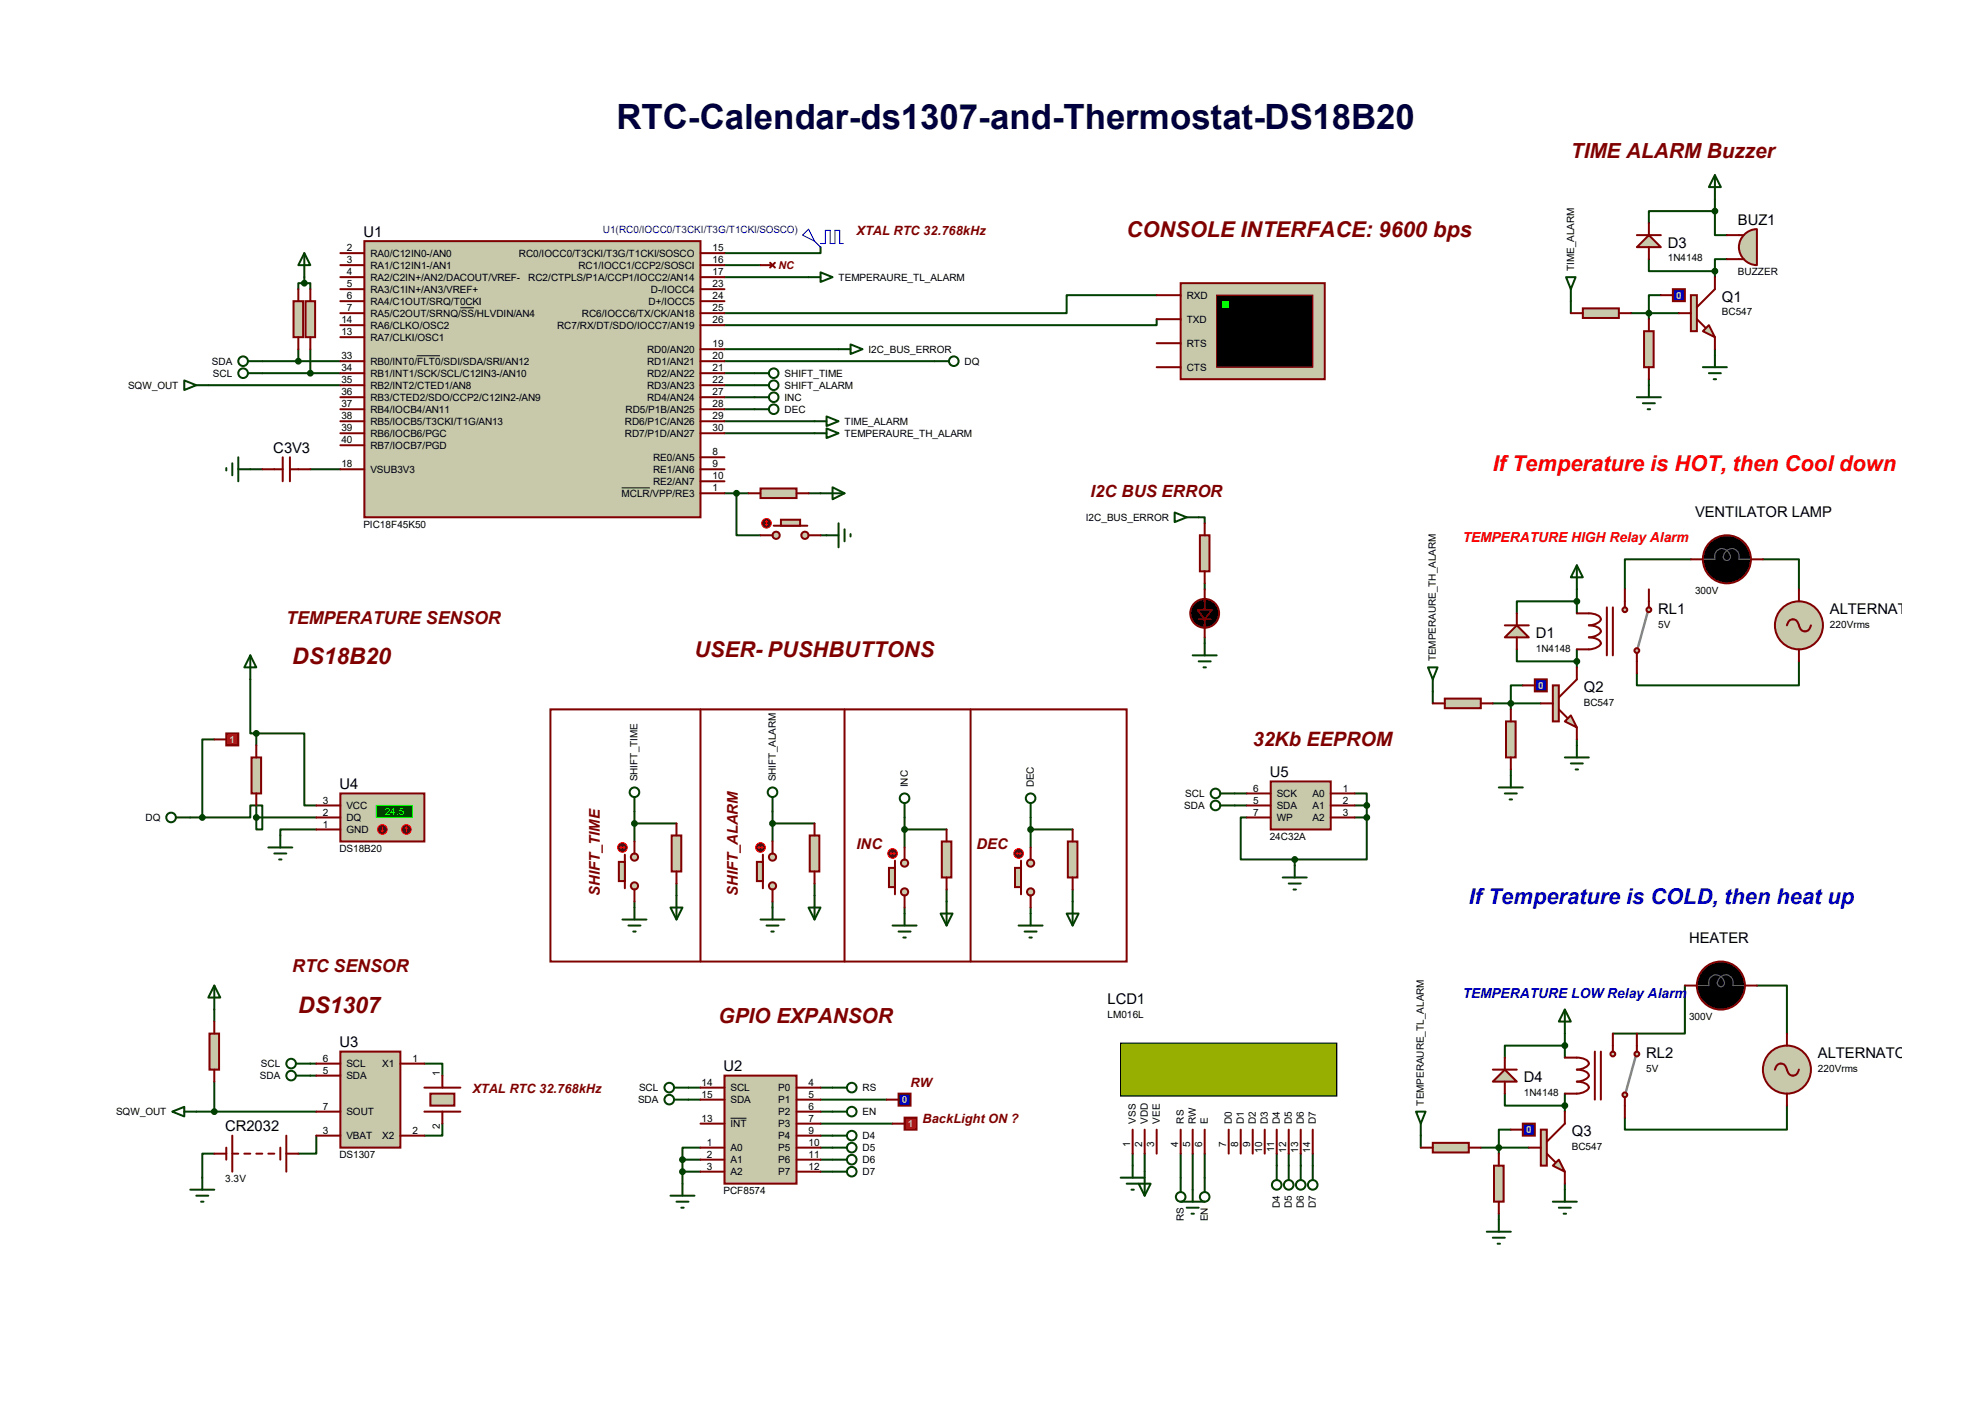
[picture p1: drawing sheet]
<svg xmlns="http://www.w3.org/2000/svg" width="420mm" height="297mm" viewBox="0 0 420 297" stroke-linecap="round" stroke-linejoin="round" font-family="sans-serif">
<g fill="none" stroke="#004000" stroke-width=".42">
<path d="M64.4 59.9h-1.3v1.3M64.4 59.9h1.3v1.3M64.4 58.6v1.3M153.3 56.1h7.6M153.3 58.6h17.8M173.6 52.3v1.3h-20.3M348.9 54.8v2.6h13.9M362.8 44.7v5h2.6M362.8 44.7h-13.9v2.5M362.8 42.1v2.6M362.8 57.4v1.2M365.4 54.8h-2.6v2.6"/>
<path d="M55.5 76.4h16.5M55.5 79h16.5M63.1 73.9v2.5M65.7 73.9v5.1M153.3 76.4h44.4M153.3 79h6.3M153.3 73.9h24.1M244.7 62.4h-19v3.9h-72.4M244.7 67.5v1.3h-91.4M332.4 63.7v2.6M345.1 66.3h10.1M351.4 62.4h-2.5v5.1"/>
<path d="M362.8 73.9v1.2M44.1 81.5h27.9M53 99.3h2.5M65.7 99.3h6.3M153.3 81.5h6.3M153.3 89.1h19M153.3 84h6.3M153.3 86.6h6.3M153.3 91.7h19M348.9 80.2v1.3M153.3 104.4h5.1M155.8 104.4v8.8h5.1"/>
<path d="M171.1 104.4h2.5M173.6 113.2h1.3M253.6 109.4h1.3v1.3M357.8 118.3h-14v6.4M373 118.3h7.6v6.4M254.9 123.4v1.3M254.9 134.8v1.3M320.9 137.4v2.5h12.7M333.6 127.2h-12.7v2.6M333.6 124.7v5.1M333.6 137.4v3.8M380.6 139.9v5.1h-34.3v-2.5"/>
<path d="M45.3 156.4h-2.5v16.5M53 143.7v11.5h1.2M54.2 155.2h10.2v15.2h2.5M54.2 155.2v2.5M303.1 146.3v2.5M315.8 148.8h10.2M322.2 145h-2.5v5.1M333.6 156.4v1.3M40.3 172.9h2.5M42.8 172.9h10.2v-2.5h2.5v5.1h-1.3v-2.6M54.2 170.4v2.5M54.2 172.9h12.7"/>
<path d="M66.9 175.5h-7.6v1.2M134.2 174.2h8.9M134.2 171.7v6.3M163.4 174.2h8.9M163.4 171.7v6.3M191.4 175.5h8.9M191.4 172.9v6.4M218.1 175.5h8.8M218.1 172.9v6.4M261.2 167.9h2.6M261.2 170.4h2.6M263.8 172.9h-1.3v8.9h11.4"/>
<path d="M286.6 167.9h2.6v2.5M286.6 172.9h2.6M286.6 170.4h2.6M289.2 172.9v8.9h-15.3M289.2 170.4v2.5M319.7 162.8v1.2M134.2 190.7v1.3M143.1 186.9v2.5M163.4 190.7v1.3M172.3 186.9v2.5M191.4 192v1.3M200.3 188.2v2.5"/>
<path d="M218.1 192v1.3M226.9 188.2v2.5M273.9 181.8v1.3M45.3 213.6v2.5M331.1 218.7v5M356.5 208.5v10.2h-15.3M371.7 208.5h6.4v10.2M41.5 235.2h25.4M45.3 228.8v6.4M65.7 225h1.2M65.7 227.5h1.2M89.8 225h3.8v2.5"/>
<path d="M93.6 237.7v2.5h-3.8M145.7 230.1h2.5M145.7 232.6h2.5M173.6 230.1h2.5M173.6 232.6h14M173.6 235.2h2.5M173.6 237.7h15.2M318.4 231.4v2.5h12.7M319.7 239h-2.6v5.1M331.1 221.2h-12.7v2.5M331.1 231.4v3.8M378.1 233.9v5.1h-34.3v-2.6"/>
<path d="M45.3 244.1h-2.5v5M66.9 240.2v3.9h-3.8M144.4 245.3h3.8M144.4 247.9h3.8M144.4 245.3v5.1M148.2 242.8h-3.8v2.5M173.6 240.2h2.5M173.6 242.8h2.5M173.6 245.3h2.5M173.6 247.9h2.5M239.6 244.1v2.5M242.2 244.1v3.8"/>
<path d="M249.8 244.1v5M252.3 244.1v7.6M254.9 244.1v5M270.1 244.1v2.5M272.7 244.1v2.5M275.2 244.1v2.5M277.7 244.1v2.5M300.6 240.2v2.6M313.3 242.8h10.2M317.1 256.8v1.2M331.1 250.4v1.3"/>
</g>
<path d="M77.1 51h71.1v58.4h-71.1z" fill="#c8c8aa" stroke="#800000" stroke-width=".42"/>
<g fill="none" stroke="#800000" stroke-width=".42">
<path d="M72 53.6h5.1M72 56.1h5.1M72 58.6h5.1M148.2 53.6h5.1M148.2 56.1h5.1M148.2 58.6h5.1M72 63.7h5.1M72 61.2h5.1M72 66.3h5.1M72 68.8h5.1M72 71.3h5.1M72 76.4h5.1"/>
<path d="M72 79h5.1M148.2 63.7h5.1M148.2 61.2h5.1M148.2 66.3h5.1M148.2 68.8h5.1M148.2 76.4h5.1M148.2 79h5.1M148.2 73.9h5.1M72 86.6h5.1M72 89.1h5.1M72 91.7h5.1M72 94.2h5.1"/>
<path d="M72 99.3h5.1M72 81.5h5.1M72 84h5.1M148.2 86.6h5.1M148.2 89.1h5.1M148.2 91.7h5.1M148.2 99.3h5.1M148.2 81.5h5.1M148.2 84h5.1M148.2 96.7h5.1M148.2 104.4h5.1M148.2 101.8h5.1"/>
</g>
<path d="M88.2 75.3h4.9M97.4 65.1h2.8M131.5 103.2h6" fill="none" stroke="#000" stroke-width=".21"/>
<path d="M160.9 103.3h7.6v2.1h-7.6z" fill="#c8c8aa" stroke="#800000" stroke-width=".42"/>
<path d="M158.4 104.4h2.5M168.5 104.4h2.6" fill="none" stroke="#800000" stroke-width=".42"/>
<path d="M173.6 104.4h5.1M176.1 103.1l2.6 1.3-2.6 1.2z" fill="none" stroke="#004000" stroke-width=".42"/>
<g fill="#c8c8aa" stroke="#800000" stroke-width=".42">
<circle cx="164.2" cy="113.2" r=".76"/>
<circle cx="170.3" cy="113.2" r=".76"/>
</g>
<path d="M163.7 111.2h7.1" fill="none" stroke="#800000" stroke-width=".42"/>
<path d="M165.2 109.9h4.1v1.3h-4.1z" fill="#c8c8aa" stroke="#800000" stroke-width=".42"/>
<path d="M160.9 113.2h2.5M171.1 113.2h2.5" fill="none" stroke="#800000" stroke-width=".42"/>
<circle cx="162.2" cy="110.7" r="1.02" fill="#400000" stroke="#f00" stroke-width=".21"/>
<path d="M161.9 111l.3 .2M162.2 110.2v1M162.2 110.2l.2 .2M162.2 110.2l-.3 .2M162.4 111l-.2 .2" fill="none" stroke="#f00" stroke-width=".21"/>
<g fill="none" stroke="#004000" stroke-width=".42">
<path d="M52.5 79h3M52.5 76.4h3M360.3 77.7h5.1M361.6 79h2.5M362.8 75.1v2.6M47.9 99v.5M49.1 98v2.5M50.4 99.3h2.6M50.4 96.7v5.1M362.6 80.2h.5M174.9 113.2h2.5M177.4 110.7v5.1"/>
<path d="M178.7 112v2.5M180 113v.5M142.6 230.1h3.1M142.6 232.6h3.1M176.1 230.1h3.1M176.1 235.2h3.1M176.1 240.2h3.1M176.1 242.8h3.1M176.1 245.3h3.1M176.1 247.9h3.1M237.1 249.1h5.1M238.4 250.4h2.5"/>
<path d="M239.4 251.7h.5M239.6 246.6v2.5M240.9 250.4h2.6l-1.3 2.5zM242.2 247.9v5M249.8 254.2h5.1M249.8 249.1v3.1M251.1 255.5h2.5M252.1 256.8h.5M252.3 251.7v2.5M254.9 249.1v3.1M270.1 246.6v3M272.7 246.6v3"/>
<path d="M275.2 246.6v3M277.7 246.6v3"/>
<circle cx="51.4" cy="76.4" r="1.02"/>
<circle cx="51.4" cy="79" r="1.02"/>
<circle cx="141.6" cy="230.1" r="1.02"/>
<circle cx="141.6" cy="232.6" r="1.02"/>
<circle cx="180.2" cy="230.1" r="1.02"/>
<circle cx="180.2" cy="235.2" r="1.02"/>
<circle cx="180.2" cy="240.2" r="1.02"/>
<circle cx="180.2" cy="242.8" r="1.02"/>
<circle cx="180.2" cy="247.9" r="1.02"/>
<circle cx="180.2" cy="245.3" r="1.02"/>
<circle cx="249.8" cy="253.2" r="1.02"/>
<circle cx="254.9" cy="253.2" r="1.02"/>
<circle cx="270.1" cy="250.7" r="1.02"/>
<circle cx="272.7" cy="250.7" r="1.02"/>
<circle cx="275.2" cy="250.7" r="1.02"/>
<circle cx="277.7" cy="250.7" r="1.02"/>
</g>
<path d="M55.5 99.3h4.3M59.8 96.7v5.1M61.3 96.7v5.1M61.3 99.3h4.4" fill="none" stroke="#800000" stroke-width=".42"/>
<path d="M171.1 48.5l1.2 2.5-2.5-1.3zM172.3 51l1.3 1.3M173.6 51.5h1v-2.8h1v2.8h1.1v-2.8h1v2.8h.7" fill="none" stroke="#0000c0" stroke-width=".21"/>
<path d="M62.1 63.7h2v7.6h-2z" fill="#c8c8aa" stroke="#800000" stroke-width=".42"/>
<path d="M63.1 61.2v2.5M63.1 71.3v2.6" fill="none" stroke="#800000" stroke-width=".42"/>
<path d="M64.6 63.7h2.1v7.6h-2.1z" fill="#c8c8aa" stroke="#800000" stroke-width=".42"/>
<path d="M65.7 61.2v2.5M65.7 71.3v2.6" fill="none" stroke="#800000" stroke-width=".42"/>
<path d="M64.4 53.6l1.3 2.5h-2.6zM64.4 53.6v5" fill="none" stroke="#004000" stroke-width=".42"/>
<g fill="#004000" stroke="#004000" stroke-width=".42">
<circle cx="64.4" cy="59.9" r=".51"/>
<circle cx="63.1" cy="76.4" r=".51"/>
<circle cx="65.7" cy="79" r=".51"/>
</g>
<path d="M237.1 220.7h45.7v11.2h-45.7z" fill="#96af00" stroke="#000" stroke-width=".25"/>
<g fill="none" stroke="#800000" stroke-width=".42">
<path d="M239.6 239v5.1M242.2 239v5.1M244.7 239v5.1M249.8 239v5.1M252.3 239v5.1M254.9 239v5.1M260 239v5.1M262.5 239v5.1M265 239v5.1M267.6 239v5.1M270.1 239v5.1M272.7 239v5.1"/>
<path d="M275.2 239v5.1M277.7 239v5.1"/>
</g>
<path d="M153.3 227.5h15.2v22.9h-15.2z" fill="#c8c8aa" stroke="#800000" stroke-width=".42"/>
<g fill="none" stroke="#800000" stroke-width=".42">
<path d="M148.2 230.1h5.1M148.2 232.6h5.1M148.2 237.7h5.1M168.5 230.1h5.1M168.5 232.6h5.1M168.5 237.7h5.1M168.5 235.2h5.1M148.2 242.8h5.1M148.2 245.3h5.1M148.2 247.9h5.1M168.5 242.8h5.1M168.5 245.3h5.1"/>
<path d="M168.5 247.9h5.1M168.5 240.2h5.1"/>
</g>
<path d="M154.6 236.6h3.3" fill="none" stroke="#000" stroke-width=".21"/>
<circle cx="144.4" cy="245.3" r=".51" fill="#004000" stroke="#004000" stroke-width=".42"/>
<path d="M249.8 59.9h30.5v20.3h-30.5z" fill="#c8c8aa" stroke="#800000" stroke-width=".42"/>
<path d="M257.4 62.4h20.3v15.3h-20.3z" fill="#000" stroke="#800000" stroke-width=".25"/>
<path d="M258.7 63.7h1.3v1.3h-1.3z" fill="#0f0"/>
<g fill="none" stroke="#800000" stroke-width=".42">
<path d="M244.7 62.4h5.1M244.7 72.6h5.1M244.7 67.5h5.1M244.7 77.7h5.1M45.3 244.1h2.6M47.9 242.8v2.5M49.1 240.2v7.7M49.1 244.1h1.3M51.7 244.1h1.3M54.2 244.1h1.3M56.8 244.1h1.2M59.3 242.8v2.5"/>
<path d="M60.6 240.2v7.7M60.6 244.1h2.5"/>
</g>
<g fill="none" stroke="#004000" stroke-width=".42">
<path d="M62.6 225h3.1M62.6 227.5h3.1M40.3 251.7h5M41.5 252.9h2.6M42.5 254.2h.6M42.8 249.1v2.6"/>
<circle cx="61.6" cy="225" r="1.02"/>
<circle cx="61.6" cy="227.5" r="1.02"/>
</g>
<path d="M72 222.5h12.7v20.3h-12.7z" fill="#c8c8aa" stroke="#800000" stroke-width=".42"/>
<path d="M66.9 225h5.1M66.9 227.5h5.1M66.9 235.2h5.1M84.7 225h5.1M89.8 235.2h7.6M89.8 230.1h7.6M66.9 240.2h5.1M84.7 240.2h5.1" fill="none" stroke="#800000" stroke-width=".42"/>
<path d="M91.1 231.4h5v2.5h-5z" fill="#c8c8aa" stroke="#800000" stroke-width=".42"/>
<path d="M93.6 227.5v2.6M93.6 235.2v2.5" fill="none" stroke="#800000" stroke-width=".42"/>
<path d="M44.3 218.7h2.1v7.6h-2.1z" fill="#c8c8aa" stroke="#800000" stroke-width=".42"/>
<path d="M45.3 216.1v2.6M45.3 226.3v2.5" fill="none" stroke="#800000" stroke-width=".42"/>
<circle cx="45.3" cy="235.2" r=".51" fill="#004000" stroke="#004000" stroke-width=".42"/>
<path d="M45.3 208.5l1.3 2.5h-2.5zM45.3 208.5v5.1" fill="none" stroke="#004000" stroke-width=".42"/>
<path d="M142.1 176.7h2v7.7h-2z" fill="#c8c8aa" stroke="#800000" stroke-width=".42"/>
<path d="M143.1 174.2v2.5M143.1 184.4v2.5" fill="none" stroke="#800000" stroke-width=".42"/>
<path d="M141.9 192h2.5l-1.3 2.5zM143.1 189.4v5.1" fill="none" stroke="#004000" stroke-width=".42"/>
<g fill="#c8c8aa" stroke="#800000" stroke-width=".42">
<circle cx="134.2" cy="181.3" r=".76"/>
<circle cx="134.2" cy="187.4" r=".76"/>
</g>
<path d="M132.2 180.8v7.1" fill="none" stroke="#800000" stroke-width=".42"/>
<path d="M130.9 182.3h1.3v4.1h-1.3z" fill="#c8c8aa" stroke="#800000" stroke-width=".42"/>
<path d="M134.2 178v2.6M134.2 188.2v2.5" fill="none" stroke="#800000" stroke-width=".42"/>
<circle cx="131.7" cy="179.3" r="1.02" fill="#400000" stroke="#f00" stroke-width=".21"/>
<path d="M131.2 179.3h1M131.2 179.3l.2 .2M131.4 179l-.2 .3M132 179l.2 .3M132.2 179.3l-.2 .2" fill="none" stroke="#f00" stroke-width=".21"/>
<circle cx="134.2" cy="174.2" r=".51" fill="#004000" stroke="#004000" stroke-width=".42"/>
<g fill="none" stroke="#004000" stroke-width=".42">
<path d="M134.2 168.6v3.1M131.7 194.5h5.1M133 195.8h2.5M134 197.1h.5M134.2 192v2.5"/>
<circle cx="134.2" cy="167.6" r="1.02"/>
</g>
<path d="M199.3 178h2v7.6h-2z" fill="#c8c8aa" stroke="#800000" stroke-width=".42"/>
<path d="M200.3 175.5v2.5M200.3 185.6v2.6" fill="none" stroke="#800000" stroke-width=".42"/>
<path d="M199 193.3h2.5l-1.2 2.5zM200.3 190.7v5.1" fill="none" stroke="#004000" stroke-width=".42"/>
<g fill="#c8c8aa" stroke="#800000" stroke-width=".42">
<circle cx="191.4" cy="182.6" r=".76"/>
<circle cx="191.4" cy="188.7" r=".76"/>
</g>
<path d="M189.4 182.1v7.1" fill="none" stroke="#800000" stroke-width=".42"/>
<path d="M188.1 183.6h1.3v4.1h-1.3z" fill="#c8c8aa" stroke="#800000" stroke-width=".42"/>
<path d="M191.4 179.3v2.5M191.4 189.4v2.6" fill="none" stroke="#800000" stroke-width=".42"/>
<circle cx="188.8" cy="180.6" r="1.02" fill="#400000" stroke="#f00" stroke-width=".21"/>
<path d="M188.3 180.6h1.1M188.3 180.6l.3 .2M188.6 180.3l-.3 .3M189.1 180.3l.3 .3M189.4 180.6l-.3 .2" fill="none" stroke="#f00" stroke-width=".21"/>
<circle cx="191.4" cy="175.5" r=".51" fill="#004000" stroke="#004000" stroke-width=".42"/>
<g fill="none" stroke="#004000" stroke-width=".42">
<path d="M191.4 169.9v3M188.8 195.8h5.1M190.1 197.1h2.6M191.1 198.3h.5M191.4 193.3v2.5"/>
<circle cx="191.4" cy="168.9" r="1.02"/>
</g>
<path d="M225.9 178h2.1v7.6h-2.1z" fill="#c8c8aa" stroke="#800000" stroke-width=".42"/>
<path d="M226.9 175.5v2.5M226.9 185.6v2.6" fill="none" stroke="#800000" stroke-width=".42"/>
<path d="M225.7 193.3h2.5l-1.3 2.5zM226.9 190.7v5.1" fill="none" stroke="#004000" stroke-width=".42"/>
<g fill="#c8c8aa" stroke="#800000" stroke-width=".42">
<circle cx="218.1" cy="182.6" r=".76"/>
<circle cx="218.1" cy="188.7" r=".76"/>
</g>
<path d="M216 182.1v7.1" fill="none" stroke="#800000" stroke-width=".42"/>
<path d="M214.8 183.6h1.2v4.1h-1.2z" fill="#c8c8aa" stroke="#800000" stroke-width=".42"/>
<path d="M218.1 179.3v2.5M218.1 189.4v2.6" fill="none" stroke="#800000" stroke-width=".42"/>
<circle cx="215.5" cy="180.6" r="1.02" fill="#400000" stroke="#f00" stroke-width=".21"/>
<path d="M215 180.6h1M215 180.6l.3 .2M215.3 180.3l-.3 .3M215.8 180.3l.2 .3M216 180.6l-.2 .2" fill="none" stroke="#f00" stroke-width=".21"/>
<circle cx="218.1" cy="175.5" r=".51" fill="#004000" stroke="#004000" stroke-width=".42"/>
<g fill="none" stroke="#004000" stroke-width=".42">
<path d="M218.1 169.9v3M215.5 195.8h5.1M216.8 197.1h2.5M217.8 198.3h.5M218.1 193.3v2.5"/>
<circle cx="218.1" cy="168.9" r="1.02"/>
</g>
<path d="M191.4 236.4h2.5v2.6h-2.5z" fill="#c00000" stroke="#800000" stroke-width=".42"/>
<path d="M188.8 237.7h2.6" fill="none" stroke="#800000" stroke-width=".42"/>
<path d="M141.9 252.9h5M143.1 254.2h2.6M144.1 255.5h.6M144.4 250.4v2.5" fill="none" stroke="#004000" stroke-width=".42"/>
<circle cx="144.4" cy="247.9" r=".51" fill="#004000" stroke="#004000" stroke-width=".42"/>
<path d="M190.1 231.4h2.6v2.5h-2.6z" fill="#0000c0" stroke="#800000" stroke-width=".42"/>
<path d="M187.6 232.6h2.5" fill="none" stroke="#800000" stroke-width=".42"/>
<path d="M53.2 160.2h2v7.7h-2z" fill="#c8c8aa" stroke="#800000" stroke-width=".42"/>
<path d="M54.2 157.7v2.5M54.2 167.9v2.5" fill="none" stroke="#800000" stroke-width=".42"/>
<g fill="none" stroke="#004000" stroke-width=".42">
<path d="M197.7 76.4h3.1M53 138.6l1.2 2.6h-2.5zM53 138.6v5.1M56.8 179.3h5M59.3 176.7v2.6M58 180.6h2.6M59.1 181.8h.5"/>
<circle cx="201.8" cy="76.4" r="1.02"/>
</g>
<path d="M72 167.9h17.8v10.1h-17.8z" fill="#c8c8aa" stroke="#800000" stroke-width=".42"/>
<path d="M79.6 170.4h7.6v2.5h-7.6z" fill="#004000" stroke="#0f0" stroke-width=".21"/>
<path d="M66.9 172.9h5.1M66.9 170.4h5.1M66.9 175.5h5.1" fill="none" stroke="#800000" stroke-width=".42"/>
<circle cx="86" cy="175.5" r="1.02" fill="#400000" stroke="#f00" stroke-width=".21"/>
<path d="M86 175l-.3 .2M86 175l.2 .2M86 175v1" fill="none" stroke="#f00" stroke-width=".21"/>
<circle cx="80.9" cy="175.5" r="1.02" fill="#400000" stroke="#f00" stroke-width=".21"/>
<path d="M80.6 175.7l.3 .3M80.9 175v1M81.2 175.7l-.3 .3" fill="none" stroke="#f00" stroke-width=".21"/>
<g fill="#004000" stroke="#004000" stroke-width=".42">
<circle cx="54.2" cy="155.2" r=".51"/>
<circle cx="54.2" cy="172.9" r=".51"/>
</g>
<g fill="none" stroke="#004000" stroke-width=".42">
<path d="M37.2 172.9h3.1"/>
<circle cx="36.2" cy="172.9" r="1.02"/>
</g>
<path d="M47.9 155.2h2.5v2.5h-2.5z" fill="#c00000" stroke="#800000" stroke-width=".42"/>
<path d="M45.3 156.4h2.6" fill="none" stroke="#800000" stroke-width=".42"/>
<g fill="#004000" stroke="#004000" stroke-width=".42">
<circle cx="42.8" cy="172.9" r=".51"/>
<circle cx="273.9" cy="181.8" r=".51"/>
<circle cx="289.2" cy="172.9" r=".51"/>
</g>
<g fill="none" stroke="#004000" stroke-width=".42">
<path d="M159.6 81.5h3.1M258.2 167.9h3M258.2 170.4h3M271.4 185.6h5.1M272.7 186.9h2.5M273.7 188.2h.5M273.9 183.1v2.5"/>
<circle cx="163.7" cy="81.5" r="1.02"/>
<circle cx="257.2" cy="167.9" r="1.02"/>
<circle cx="257.2" cy="170.4" r="1.02"/>
</g>
<path d="M171.3 176.7h2.1v7.7h-2.1z" fill="#c8c8aa" stroke="#800000" stroke-width=".42"/>
<path d="M172.3 174.2v2.5M172.3 184.4v2.5" fill="none" stroke="#800000" stroke-width=".42"/>
<path d="M171.1 192h2.5l-1.3 2.5zM172.3 189.4v5.1" fill="none" stroke="#004000" stroke-width=".42"/>
<g fill="#c8c8aa" stroke="#800000" stroke-width=".42">
<circle cx="163.4" cy="181.3" r=".76"/>
<circle cx="163.4" cy="187.4" r=".76"/>
</g>
<path d="M161.4 180.8v7.1" fill="none" stroke="#800000" stroke-width=".42"/>
<path d="M160.1 182.3h1.3v4.1h-1.3z" fill="#c8c8aa" stroke="#800000" stroke-width=".42"/>
<path d="M163.4 178v2.6M163.4 188.2v2.5" fill="none" stroke="#800000" stroke-width=".42"/>
<circle cx="160.9" cy="179.3" r="1.02" fill="#400000" stroke="#f00" stroke-width=".21"/>
<path d="M160.4 179.3h1M160.4 179.3l.3 .2M160.7 179l-.3 .3M161.2 179l.2 .3M161.4 179.3l-.2 .2" fill="none" stroke="#f00" stroke-width=".21"/>
<circle cx="163.4" cy="174.2" r=".51" fill="#004000" stroke="#004000" stroke-width=".42"/>
<g fill="none" stroke="#004000" stroke-width=".42">
<path d="M159.6 79h3.1M39 80.5l2.5 1-2.5 1zM41.5 81.5h2.6M159.6 84h3.1M159.6 86.6h3.1M172.3 89.1h2.6M174.9 88.1l2.5 1-2.5 1zM163.4 168.6v3.1M160.9 194.5h5.1M162.2 195.8h2.5M163.2 197.1h.5M163.4 192v2.5"/>
<path d="M36.4 235.2l2.6-1.1v2.1zM39 235.2h2.5"/>
<circle cx="163.7" cy="79" r="1.02"/>
<circle cx="163.7" cy="86.6" r="1.02"/>
<circle cx="163.7" cy="84" r="1.02"/>
<circle cx="163.4" cy="167.6" r="1.02"/>
</g>
<path d="M253.9 113.2h2v7.7h-2z" fill="#c8c8aa" stroke="#800000" stroke-width=".42"/>
<path d="M160.9 56.1h2.5M162.9 55.6l1.1 1M164 55.6l-1.1 1M254.9 110.7v2.5M254.9 120.9v2.5M254.9 124.7v4.3M254.9 131v3.8" fill="none" stroke="#800000" stroke-width=".42"/>
<path d="M177.4 73.9h2.6M180 72.9l2.5 1-2.5 1zM248.5 108.4l2.6 1-2.6 1zM251.1 109.4h2.5M252.3 138.6h5.1M253.6 139.9h2.6M254.9 136.1v2.5M254.6 141.2h.5" fill="none" stroke="#004000" stroke-width=".42"/>
<circle cx="254.9" cy="129.8" r="3" fill="#000" stroke="#800000" stroke-width=".42"/>
<path d="M253.6 131h2.6" fill="none" stroke="#800000" stroke-width=".38"/>
<path d="M253.4 129h3l-1.5 2z" fill="#000" stroke="#800000" stroke-width=".38"/>
<circle cx="155.8" cy="104.4" r=".51" fill="#004000" stroke="#004000" stroke-width=".42"/>
<path d="M369.1 49.6a3.8 3.8 0 0 1 2.6-1.1v7.6a3.8 3.8 0 0 1-3.5-2.4 3.8 3.8 0 0 1 .9-4.1z" fill="#c8c8aa" stroke="#800000" stroke-width=".42"/>
<path d="M365.4 54.8h3.5M365.4 49.7h3.5" fill="none" stroke="#800000" stroke-width=".42"/>
<g fill="#c8c8aa" stroke="#800000" stroke-width=".42">
<path d="M360.3 70.1l1.3-1.3 1.2 2.5z"/>
<path d="M357.8 62.4h1.2v7.7h-1.2z"/>
</g>
<path d="M362.8 58.6v2.6l-3.8 3.8M355.2 66.3h2.6M359 67.5l1.8 1.8M362.8 71.3v2.6" fill="none" stroke="#800000" stroke-width=".42"/>
<path d="M362.8 37l1.3 2.6h-2.5zM362.8 37v5.1" fill="none" stroke="#004000" stroke-width=".42"/>
<path d="M334.9 65.2h7.6v2.1h-7.6z" fill="#c8c8aa" stroke="#800000" stroke-width=".42"/>
<path d="M332.4 66.3h2.5M342.5 66.3h2.6" fill="none" stroke="#800000" stroke-width=".42"/>
<path d="M347.9 70.1h2v7.6h-2z" fill="#c8c8aa" stroke="#800000" stroke-width=".42"/>
<path d="M348.9 67.5v2.6M348.9 77.7v2.5" fill="none" stroke="#800000" stroke-width=".42"/>
<circle cx="348.9" cy="66.3" r=".51" fill="#004000" stroke="#004000" stroke-width=".42"/>
<path d="M346.3 84h5.1M347.6 85.3h2.5M348.6 86.6h.5M348.9 81.5v2.5" fill="none" stroke="#004000" stroke-width=".42"/>
<path d="M346.3 52.3l2.6-2.6 2.5 2.6z" fill="#c8c8aa" stroke="#800000" stroke-width=".42"/>
<path d="M346.3 49.7h5.1M348.9 47.2v2.5M348.9 52.3v2.5" fill="none" stroke="#800000" stroke-width=".42"/>
<g fill="#004000" stroke="#004000" stroke-width=".42">
<circle cx="362.8" cy="44.7" r=".51"/>
<circle cx="362.8" cy="57.4" r=".51"/>
</g>
<path d="M331.3 58.6h2.1l-1 2.6zM332.4 61.2v2.5" fill="none" stroke="#004000" stroke-width=".42"/>
<path d="M353.9 61.2h2.6v2.5h-2.6z" fill="#0000c0" stroke="#800000" stroke-width=".42"/>
<path d="M351.4 62.4h2.5" fill="none" stroke="#800000" stroke-width=".42"/>
<path d="M268.9 165.3h12.7v10.2h-12.7z" fill="#c8c8aa" stroke="#800000" stroke-width=".42"/>
<path d="M263.8 167.9h5.1M263.8 170.4h5.1M263.8 172.9h5.1M281.6 167.9h5M281.6 170.4h5M281.6 172.9h5" fill="none" stroke="#800000" stroke-width=".42"/>
<circle cx="289.2" cy="170.4" r=".51" fill="#004000" stroke="#004000" stroke-width=".42"/>
<path d="M172.3 91.7h2.6M174.9 90.6l2.5 1.1-2.5 1z" fill="none" stroke="#004000" stroke-width=".42"/>
<path d="M348.6 129.5l-2 7.4" fill="none" stroke="#808080" stroke-width=".51"/>
<g fill="#c8c8aa" stroke="#800000" stroke-width=".42">
<circle cx="346.3" cy="137.6" r=".51"/>
<circle cx="348.9" cy="129" r=".51"/>
</g>
<path d="M348.9 127.2v1.3" fill="none" stroke="#800000" stroke-width=".42"/>
<circle cx="343.8" cy="129" r=".51" fill="#c8c8aa" stroke="#800000" stroke-width=".42"/>
<path d="M333.6 129.8a8.5 8.5 0 0 1 4.3 .3 .88 .88 0 0 1 .8 .9 .88 .88 0 0 1-.8 .8l-1.7 .5a2.31 2.31 0 0 1 2.5 1.3 2.69 2.69 0 0 1-2.5 1.2 2.31 2.31 0 0 1 2.5 1.3 2.69 2.69 0 0 1-2.5 1.3h-2.6M340 128.5v10.1M341.2 128.5v10.1M343.8 124.7v3.8M346.3 138.1v4.4M348.9 124.7v2.5" fill="none" stroke="#800000" stroke-width=".42"/>
<path d="M333.6 157.7v2.5M331.1 160.2h5.1M332.4 161.5h2.5M333.4 162.8h.5" fill="none" stroke="#004000" stroke-width=".42"/>
<g fill="#c8c8aa" stroke="#800000" stroke-width=".42">
<path d="M331.1 152.6l1.3-1.3 1.2 2.6z"/>
<path d="M328.5 145h1.3v7.6h-1.3z"/>
</g>
<path d="M326 148.8h2.5M329.8 150.1l1.8 1.7M333.6 141.2v2.5l-3.8 3.8M333.6 153.9v2.5" fill="none" stroke="#800000" stroke-width=".42"/>
<path d="M305.7 147.8h7.6v2h-7.6z" fill="#c8c8aa" stroke="#800000" stroke-width=".42"/>
<path d="M303.1 148.8h2.6M313.3 148.8h2.5" fill="none" stroke="#800000" stroke-width=".42"/>
<path d="M318.6 152.6h2.1v7.6h-2.1z" fill="#c8c8aa" stroke="#800000" stroke-width=".42"/>
<path d="M319.7 150.1v2.5M319.7 160.2v2.6" fill="none" stroke="#800000" stroke-width=".42"/>
<circle cx="319.7" cy="148.8" r=".51" fill="#004000" stroke="#004000" stroke-width=".42"/>
<path d="M317.1 166.6h5.1M318.4 167.9h2.5M319.4 169.1h.5M319.7 164v2.6" fill="none" stroke="#004000" stroke-width=".42"/>
<path d="M320.9 132.3l2.6 2.5h-5.1z" fill="#c8c8aa" stroke="#800000" stroke-width=".42"/>
<path d="M318.4 132.3h5.1M320.9 129.8v2.5M320.9 134.8v2.6" fill="none" stroke="#800000" stroke-width=".42"/>
<circle cx="333.6" cy="139.9" r=".51" fill="#004000" stroke="#004000" stroke-width=".42"/>
<path d="M302.1 141.2h2.1l-1.1 2.5zM303.1 143.7v2.6" fill="none" stroke="#004000" stroke-width=".42"/>
<path d="M324.7 143.7h2.6v2.6h-2.6z" fill="#0000c0" stroke="#800000" stroke-width=".42"/>
<path d="M357.8 118.3h2.5M370.5 118.3h2.5M322.2 145h2.5" fill="none" stroke="#800000" stroke-width=".42"/>
<path d="M333.6 119.6l1.3 2.5h-2.5zM333.6 119.6v5.1" fill="none" stroke="#004000" stroke-width=".42"/>
<circle cx="333.6" cy="127.2" r=".51" fill="#004000" stroke="#004000" stroke-width=".42"/>
<circle cx="365.4" cy="118.3" r="5.1" fill="#000" stroke="#800000" stroke-width=".42"/>
<path d="M360.3 118.3h2.5a1.69 1.69 0 0 1 1.2-2.2 1.69 1.69 0 0 1 2.1 1.4 .77 .77 0 0 1-.7 1.1 .77 .77 0 0 1-.7-1.1 1.68 1.68 0 0 1 1.4-1.4 1.68 1.68 0 0 1 1.8 1v1.2h2.6" fill="none" stroke="#606060" stroke-width=".25"/>
<path d="M358.8 113.5l1.5 1M361.8 111l1 1.5M365.4 110.2v1.8M368.9 111l-1 1.5M372 113.5l-1.5 1" fill="none" stroke="#fff" stroke-width=".25"/>
<circle cx="380.6" cy="132.3" r="5.1" fill="#c8c8aa" stroke="#800000" stroke-width=".42"/>
<path d="M378.1 132.3a1.27 1.27 0 0 1 1.2-1.3 1.27 1.27 0 0 1 1.3 1.3 1.27 1.27 0 0 0 1.3 1.3 1.27 1.27 0 0 0 1.3-1.3M380.6 124.7v2.5M380.6 137.4v2.5" fill="none" stroke="#800000" stroke-width=".42"/>
<path d="M171.1 58.6h2.5M173.6 57.6l2.5 1-2.5 1z" fill="none" stroke="#004000" stroke-width=".42"/>
<path d="M346.1 223.5l-2.1 7.3" fill="none" stroke="#808080" stroke-width=".51"/>
<g fill="#c8c8aa" stroke="#800000" stroke-width=".42">
<circle cx="343.8" cy="231.6" r=".51"/>
<circle cx="346.3" cy="223" r=".51"/>
</g>
<path d="M346.3 221.2v1.3" fill="none" stroke="#800000" stroke-width=".42"/>
<circle cx="341.2" cy="223" r=".51" fill="#c8c8aa" stroke="#800000" stroke-width=".42"/>
<path d="M341.2 218.7v3.8M346.3 218.7v2.5M331.1 223.7a8.5 8.5 0 0 1 4.3 .4 .88 .88 0 0 1 .8 .9 .88 .88 0 0 1-.8 .8l-1.8 .5a2.31 2.31 0 0 1 2.6 1.2 2.69 2.69 0 0 1-2.6 1.3 2.31 2.31 0 0 1 2.6 1.3 2.69 2.69 0 0 1-2.6 1.3h-2.5M337.4 222.5v10.1M338.7 222.5v10.1M343.8 232.1v4.3" fill="none" stroke="#800000" stroke-width=".42"/>
<path d="M328.5 254.2h5.1M329.8 255.5h2.6M330.8 256.8h.5M331.1 251.7v2.5" fill="none" stroke="#004000" stroke-width=".42"/>
<g fill="#c8c8aa" stroke="#800000" stroke-width=".42">
<path d="M328.5 246.6l1.3-1.3 1.3 2.6z"/>
<path d="M326 239h1.3v7.6h-1.3z"/>
</g>
<path d="M331.1 235.2v2.5l-3.8 3.8M323.5 242.8h2.5M327.3 244.1l1.8 1.7M331.1 247.9v2.5" fill="none" stroke="#800000" stroke-width=".42"/>
<path d="M303.1 241.8h7.7v2h-7.7z" fill="#c8c8aa" stroke="#800000" stroke-width=".42"/>
<path d="M300.6 242.8h2.5M310.8 242.8h2.5" fill="none" stroke="#800000" stroke-width=".42"/>
<path d="M316.1 246.6h2v7.6h-2z" fill="#c8c8aa" stroke="#800000" stroke-width=".42"/>
<path d="M317.1 244.1v2.5M317.1 254.2v2.6" fill="none" stroke="#800000" stroke-width=".42"/>
<circle cx="317.1" cy="242.8" r=".51" fill="#004000" stroke="#004000" stroke-width=".42"/>
<path d="M317.1 258v2.6M314.6 260.6h5.1M315.8 261.8h2.6M316.9 263.1h.5" fill="none" stroke="#004000" stroke-width=".42"/>
<path d="M318.4 226.3l2.5 2.5h-5.1z" fill="#c8c8aa" stroke="#800000" stroke-width=".42"/>
<path d="M315.8 226.3h5.1M318.4 223.7v2.6M318.4 228.8v2.6" fill="none" stroke="#800000" stroke-width=".42"/>
<circle cx="331.1" cy="233.9" r=".51" fill="#004000" stroke="#004000" stroke-width=".42"/>
<path d="M299.6 235.2h2l-1 2.5zM300.6 237.7v2.5" fill="none" stroke="#004000" stroke-width=".42"/>
<path d="M322.2 237.7h2.5v2.5h-2.5z" fill="#0000c0" stroke="#800000" stroke-width=".42"/>
<path d="M356.5 208.5h2.5M369.2 208.5h2.5M319.7 239h2.5" fill="none" stroke="#800000" stroke-width=".42"/>
<path d="M331.1 213.6l1.3 2.5h-2.6zM331.1 213.6v5.1" fill="none" stroke="#004000" stroke-width=".42"/>
<circle cx="331.1" cy="221.2" r=".51" fill="#004000" stroke="#004000" stroke-width=".42"/>
<circle cx="364.1" cy="208.5" r="5.1" fill="#000" stroke="#800000" stroke-width=".42"/>
<path d="M359 208.5h2.6a1.69 1.69 0 0 1 1.1-2.2 1.69 1.69 0 0 1 2.1 1.4 .77 .77 0 0 1-.7 1 .77 .77 0 0 1-.7-1 1.68 1.68 0 0 1 1.5-1.4 1.68 1.68 0 0 1 1.7 1v1.2h2.6" fill="none" stroke="#606060" stroke-width=".25"/>
<path d="M357.5 203.7l1.5 1M360.6 201.1l1 1.5M364.1 200.4v1.7M367.7 201.1l-1.1 1.5M370.7 203.7l-1.5 1" fill="none" stroke="#fff" stroke-width=".25"/>
<circle cx="378.1" cy="226.3" r="5.1" fill="#c8c8aa" stroke="#800000" stroke-width=".42"/>
<path d="M116.5 150.1h121.9v53.3h-121.9zM148.2 150.1v53.3M178.7 150.1v53.3M205.4 150.1v53.3M378.1 218.7v2.5M375.5 226.3a1.27 1.27 0 0 1 1.3-1.3 1.27 1.27 0 0 1 1.3 1.3 1.27 1.27 0 0 0 1.2 1.2 1.27 1.27 0 0 0 1.3-1.2M378.1 231.4v2.5" fill="none" stroke="#800000" stroke-width=".42"/>
<text font-size="7.4" fill="#000040" x="130.4" y="27.3">RTC-Calendar-ds1307-and-Thermostat-DS18B20</text>
<g font-size="4.8" fill="#800000">
<text x="61.8" y="140.5">DS18B20</text>
<text x="63.1" y="214.2">DS1307</text>
</g>
<g font-size="4.6" fill="#800000">
<text x="238.4" y="50.2">CONSOLE INTERFACE: 9600 bps</text>
<text x="146.9" y="139.1">USER- PUSHBUTTONS</text>
</g>
<text font-size="4.6" fill="#f00" x="315.8" y="99.7">If Temperature is HOT, then Cool down with fan</text>
<text font-size="4.6" fill="#0000c0" x="310.8" y="191.1">If Temperature is COLD, then heat up</text>
<g font-size="4.4" fill="#800000">
<text x="332.4" y="33.4">TIME ALARM Buzzer</text>
<text x="152" y="216.3">GPIO EXPANSOR</text>
</g>
<text font-size="4.2" fill="#800000" x="265" y="157.7">32Kb EEPROM</text>
<g font-size="3.8" fill="#800000">
<text x="60.6" y="131.9">TEMPERATURE SENSOR</text>
<text x="61.8" y="205.6">RTC SENSOR</text>
</g>
<text font-size="3.6" fill="#800000" x="230.8" y="105.1">I2C BUS ERROR</text>
<g font-size="3.1">
<text x="367.7" y="47.6">BUZ1</text>
<text x="76.9" y="50.1">U1</text>
<text x="352.9" y="52.4">D3</text>
<text x="364.3" y="63.8">Q1</text>
<text x="57.8" y="95.8">C3V3</text>
<text x="358.6" y="109.4">VENTILATOR LAMP</text>
<text x="350.9" y="129.8">RL1</text>
<text x="387.2" y="129.8">ALTERNATOR</text>
<text x="325" y="134.9">D1</text>
<text x="335.1" y="146.3">Q2</text>
<text x="71.8" y="167">U4</text>
<text x="268.6" y="164.4">U5</text>
<text x="357.4" y="199.6">HEATER</text>
<text x="234.4" y="212.4">LCD1</text>
<text x="71.8" y="221.6">U3</text>
<text x="153.1" y="226.7">U2</text>
<text x="348.3" y="223.8">RL2</text>
<text x="384.6" y="223.8">ALTERNATOR1</text>
<text x="322.4" y="228.9">D4</text>
<text x="47.7" y="239.4">CR2032</text>
<text x="332.6" y="240.3">Q3</text>
</g>
<g font-size="3.1" fill="#800000">
<text x="181.2" y="179.6">INC</text>
<text x="206.6" y="179.6">DEC</text>
<text x="126.9" y="189.4" transform="rotate(-90 126.9 189.4)">SHIFT_TIME</text>
<text x="156.1" y="189.4" transform="rotate(-90 156.1 189.4)">SHIFT_ALARM</text>
</g>
<text font-size="2.9" fill="#f00" x="309.5" y="114.7">TEMPERATURE HIGH Relay Alarm</text>
<text font-size="2.9" fill="#0000c0" x="309.5" y="211.2">TEMPERATURE LOW Relay Alarm</text>
<g font-size="2.7" fill="#800000">
<text x="181.2" y="49.7">XTAL RTC 32.768kHz</text>
<text x="99.9" y="231.3">XTAL RTC 32.768kHz</text>
<text x="192.7" y="230">RW</text>
<text x="195.2" y="237.7">BackLight ON ?</text>
</g>
<text font-size="2.3" fill="#800000" x="164.7" y="56.9">NC</text>
<g font-size="2.1">
<text x="73.4" y="53.2">2</text>
<text x="150.7" y="53.2">15</text>
<text x="73.4" y="55.7">3</text>
<text x="73.4" y="58.3">4</text>
<text x="78.4" y="54.3">RA0/C12IN0-/AN0</text>
<text x="78.4" y="56.9">RA1/C12IN1-/AN1</text>
<text x="78.4" y="59.4">RA2/C2IN+/AN2/DACOUT/VREF-</text>
<text x="109.8" y="54.3">RC0/IOCC0/T3CKI/T3G/T1CKI/SOSCO</text>
<text x="111.8" y="59.4">RC2/CTPLS/P1A/CCP1/IOCC2/AN14</text>
<text x="122.4" y="56.9">RC1/IOCC1/CCP2/SOSCI</text>
<text x="150.7" y="55.7">16</text>
<text x="150.7" y="58.3">17</text>
<text x="177.4" y="59.4">TEMPERAURE_TL_ALARM</text>
<text x="333" y="57.4" transform="rotate(-90 333 57.4)">TIME_ALARM</text>
<text x="352.9" y="55.3">1N4148</text>
<text x="367.7" y="58.3">BUZZER</text>
<text x="73.4" y="63.3">6</text>
<text x="73.4" y="60.8">5</text>
<text x="73.4" y="65.9">7</text>
<text x="78.4" y="64.5">RA4/C1OUT/SRQ/T0CKI</text>
<text x="78.4" y="61.9">RA3/C1IN+/AN3/VREF+</text>
<text x="137.2" y="64.5">D+/IOCC5</text>
<text x="137.7" y="61.9">D-/IOCC4</text>
<text x="150.7" y="60.8">23</text>
<text x="150.7" y="63.3">24</text>
<text x="150.7" y="65.9">25</text>
<text x="251.1" y="63.2">RXD</text>
<text x="72.2" y="68.4">14</text>
<text x="72.2" y="71">13</text>
<text x="78.4" y="69.6">RA6/CLKO/OSC2</text>
<text x="78.4" y="67">RA5/C2OUT/SRNQ/SS/HLVDIN/AN4</text>
<text x="117.9" y="69.6">RC7/RX/DT/SDO/IOCC7/AN19</text>
<text x="123.1" y="67">RC6/IOCC6/TX/CK/AN18</text>
<text x="150.7" y="68.4">26</text>
<text x="251.1" y="68.3">TXD</text>
<text x="364.3" y="66.7">BC547</text>
<text x="44.8" y="77.2">SDA</text>
<text x="72.2" y="76">33</text>
<text x="78.4" y="72.1">RA7/CLKI/OSC1</text>
<text x="78.4" y="77.2">RB0/INT0/FLT0/SDI/SDA/SRI/AN12</text>
<text x="136.9" y="74.6">RD0/AN20</text>
<text x="136.9" y="77.2">RD1/AN21</text>
<text x="150.7" y="73.5">19</text>
<text x="150.7" y="76">20</text>
<text x="183.8" y="74.6">I2C_BUS_ERROR</text>
<text x="204.1" y="77.2">DQ</text>
<text x="251.1" y="73.4">RTS</text>
<text x="27.1" y="82.3">SQW_OUT</text>
<text x="45" y="79.7">SCL</text>
<text x="72.2" y="78.6">34</text>
<text x="72.2" y="81.1">35</text>
<text x="72.2" y="83.7">36</text>
<text x="78.4" y="79.7">RB1/INT1/SCK/SCL/C12IN3-/AN10</text>
<text x="78.4" y="82.3">RB2/INT2/CTED1/AN8</text>
<text x="136.9" y="82.3">RD3/AN23</text>
<text x="136.9" y="79.7">RD2/AN22</text>
<text x="150.7" y="81.1">22</text>
<text x="150.7" y="83.7">27</text>
<text x="150.7" y="78.6">21</text>
<text x="166" y="82.3">SHIFT_ALARM</text>
<text x="166" y="79.7">SHIFT_TIME</text>
<text x="251.1" y="78.4">CTS</text>
<text x="72.2" y="86.2">37</text>
<text x="72.2" y="88.7">38</text>
<text x="78.4" y="87.3">RB4/IOCB4/AN11</text>
<text x="78.4" y="89.9">RB5/IOCB5/T3CKI/T1G/AN13</text>
<text x="78.4" y="84.8">RB3/CTED2/SDO/CCP2/C12IN2-/AN9</text>
<text x="132.2" y="89.9">RD6/P1C/AN26</text>
<text x="132.3" y="87.3">RD5/P1B/AN25</text>
<text x="136.9" y="84.8">RD4/AN24</text>
<text x="150.7" y="86.2">28</text>
<text x="150.7" y="88.7">29</text>
<text x="166" y="84.8">INC</text>
<text x="166" y="87.3">DEC</text>
<text x="178.7" y="89.9">TIME_ALARM</text>
<text x="72.2" y="91.3">39</text>
<text x="72.2" y="93.8">40</text>
<text x="78.4" y="92.4">RB6/IOCB6/PGC</text>
<text x="78.4" y="95">RB7/IOCB7/PGD</text>
<text x="132.2" y="92.4">RD7/P1D/AN27</text>
<text x="150.7" y="91.3">30</text>
<text x="178.7" y="92.4">TEMPERAURE_TH_ALARM</text>
<text x="72.2" y="98.9">18</text>
<text x="78.4" y="100">VSUB3V3</text>
<text x="138.2" y="97.5">RE0/AN5</text>
<text x="138.2" y="100">RE1/AN6</text>
<text x="150.7" y="96.4">8</text>
<text x="150.7" y="98.9">9</text>
<text x="150.7" y="101.4">10</text>
<text x="131.5" y="105.1">MCLR/VPP/RE3</text>
<text x="138.2" y="102.6">RE2/AN7</text>
<text x="150.7" y="104">1</text>
<text x="76.9" y="111.6">PIC18F45K50</text>
<text x="229.7" y="110.2">I2C_BUS_ERROR</text>
<text x="358.6" y="125.6">300V</text>
<text x="325" y="137.8">1N4148</text>
<text x="350.9" y="132.8">5V</text>
<text x="387.2" y="132.8">220Vrms</text>
<text x="303.8" y="139.9" transform="rotate(-90 303.8 139.9)">TEMPERAURE_TH_ALARM</text>
<text x="335.1" y="149.3">BC547</text>
<text x="134.9" y="165.3" transform="rotate(-90 134.9 165.3)">SHIFT_TIME</text>
<text x="164.1" y="165.3" transform="rotate(-90 164.1 165.3)">SHIFT_ALARM</text>
<text x="192.1" y="166.6" transform="rotate(-90 192.1 166.6)">INC</text>
<text x="218.7" y="166.6" transform="rotate(-90 218.7 166.6)">DEC</text>
<text x="265.1" y="167.5">6</text>
<text x="284.1" y="167.5">1</text>
<text x="30.8" y="173.7">DQ</text>
<text x="68.3" y="172.6">2</text>
<text x="68.3" y="170">3</text>
<text x="73.3" y="173.7">DQ</text>
<text x="73.3" y="171.2">VCC</text>
<text x="250.6" y="171.2">SDA</text>
<text x="250.8" y="168.6">SCL</text>
<text x="265.1" y="170">5</text>
<text x="265.1" y="172.6">7</text>
<text x="270.1" y="168.6">SCK</text>
<text x="270.1" y="171.2">SDA</text>
<text x="270.1" y="173.7">WP</text>
<text x="277.7" y="168.6">A0</text>
<text x="277.7" y="171.2">A1</text>
<text x="277.7" y="173.7">A2</text>
<text x="284.1" y="170">2</text>
<text x="284.1" y="172.6">3</text>
<text x="68.3" y="175.1">1</text>
<text x="73.3" y="176.2">GND</text>
<text x="268.6" y="177.6">24C32A</text>
<text x="71.8" y="180.2">DS18B20</text>
<text x="234.4" y="215.3">LM016L</text>
<text x="357.4" y="215.7">300V</text>
<text x="55.2" y="225.8">SCL</text>
<text x="68.3" y="224.6">6</text>
<text x="68.3" y="227.2">5</text>
<text x="73.3" y="225.8">SCL</text>
<text x="80.9" y="225.8">X1</text>
<text x="87.2" y="224.6">1</text>
<text x="93.1" y="227.5" transform="rotate(-90 93.1 227.5)">1</text>
<text x="348.3" y="226.7">5V</text>
<text x="384.6" y="226.7">220Vrms</text>
<text x="55" y="228.3">SDA</text>
<text x="73.3" y="228.3">SDA</text>
<text x="135" y="233.4">SDA</text>
<text x="135.2" y="230.8">SCL</text>
<text x="148.4" y="229.7">14</text>
<text x="148.4" y="232.2">15</text>
<text x="154.6" y="230.8">SCL</text>
<text x="154.6" y="233.4">SDA</text>
<text x="164.7" y="230.8">P0</text>
<text x="164.7" y="233.4">P1</text>
<text x="171.1" y="229.7">4</text>
<text x="171.1" y="232.2">5</text>
<text x="182.5" y="230.8">RS</text>
<text x="301.3" y="233.9" transform="rotate(-90 301.3 233.9)">TEMPERAURE_TL_ALARM</text>
<text x="322.4" y="231.8">1N4148</text>
<text x="24.6" y="235.9">SQW_OUT</text>
<text x="68.3" y="239.9">3</text>
<text x="68.3" y="234.8">7</text>
<text x="73.3" y="235.9">SOUT</text>
<text x="87.2" y="239.9">2</text>
<text x="93.1" y="238.9" transform="rotate(-90 93.1 238.9)">2</text>
<text x="148.4" y="237.3">13</text>
<text x="154.6" y="238.5">INT</text>
<text x="164.7" y="235.9">P2</text>
<text x="164.7" y="238.5">P3</text>
<text x="171.1" y="234.8">6</text>
<text x="171.1" y="237.3">7</text>
<text x="171.1" y="239.9">9</text>
<text x="182.5" y="235.9">EN</text>
<text x="240.3" y="237.7" transform="rotate(-90 240.3 237.7)">VSS</text>
<text x="242.9" y="237.7" transform="rotate(-90 242.9 237.7)">VDD</text>
<text x="245.4" y="237.7" transform="rotate(-90 245.4 237.7)">VEE</text>
<text x="250.5" y="237.7" transform="rotate(-90 250.5 237.7)">RS</text>
<text x="253" y="237.7" transform="rotate(-90 253 237.7)">RW</text>
<text x="255.6" y="237.7" transform="rotate(-90 255.6 237.7)">E</text>
<text x="260.6" y="237.7" transform="rotate(-90 260.6 237.7)">D0</text>
<text x="263.2" y="237.7" transform="rotate(-90 263.2 237.7)">D1</text>
<text x="265.7" y="237.7" transform="rotate(-90 265.7 237.7)">D2</text>
<text x="268.3" y="237.7" transform="rotate(-90 268.3 237.7)">D3</text>
<text x="270.8" y="237.7" transform="rotate(-90 270.8 237.7)">D4</text>
<text x="273.3" y="237.7" transform="rotate(-90 273.3 237.7)">D5</text>
<text x="275.9" y="237.7" transform="rotate(-90 275.9 237.7)">D6</text>
<text x="278.4" y="237.7" transform="rotate(-90 278.4 237.7)">D7</text>
<text x="71.8" y="244.9">DS1307</text>
<text x="73.3" y="241">VBAT</text>
<text x="80.9" y="241">X2</text>
<text x="149.6" y="242.4">1</text>
<text x="149.6" y="244.9">2</text>
<text x="154.6" y="243.5">A0</text>
<text x="164.7" y="241">P4</text>
<text x="164.7" y="243.5">P5</text>
<text x="171.1" y="242.4">10</text>
<text x="171.1" y="244.9">11</text>
<text x="182.5" y="241">D4</text>
<text x="182.5" y="243.5">D5</text>
<text x="239.1" y="242.7" transform="rotate(-90 239.1 242.7)">1</text>
<text x="241.7" y="242.7" transform="rotate(-90 241.7 242.7)">2</text>
<text x="244.2" y="242.7" transform="rotate(-90 244.2 242.7)">3</text>
<text x="249.3" y="242.7" transform="rotate(-90 249.3 242.7)">4</text>
<text x="251.8" y="242.7" transform="rotate(-90 251.8 242.7)">5</text>
<text x="254.4" y="242.7" transform="rotate(-90 254.4 242.7)">6</text>
<text x="259.5" y="242.7" transform="rotate(-90 259.5 242.7)">7</text>
<text x="262" y="242.7" transform="rotate(-90 262 242.7)">8</text>
<text x="264.5" y="242.7" transform="rotate(-90 264.5 242.7)">9</text>
<text x="267.1" y="243.8" transform="rotate(-90 267.1 243.8)">10</text>
<text x="269.6" y="243.7" transform="rotate(-90 269.6 243.7)">11</text>
<text x="272.2" y="243.8" transform="rotate(-90 272.2 243.8)">12</text>
<text x="274.7" y="243.8" transform="rotate(-90 274.7 243.8)">13</text>
<text x="277.2" y="243.8" transform="rotate(-90 277.2 243.8)">14</text>
<text x="332.6" y="243.2">BC547</text>
<text x="47.7" y="250">3.3V</text>
<text x="149.6" y="247.5">3</text>
<text x="154.6" y="246.1">A1</text>
<text x="154.6" y="248.6">A2</text>
<text x="164.7" y="246.1">P6</text>
<text x="164.7" y="248.6">P7</text>
<text x="171.1" y="247.5">12</text>
<text x="182.5" y="246.1">D6</text>
<text x="182.5" y="248.6">D7</text>
<text x="153.1" y="252.6">PCF8574</text>
<text x="270.8" y="255.6" transform="rotate(-90 270.8 255.6)">D4</text>
<text x="273.3" y="255.6" transform="rotate(-90 273.3 255.6)">D5</text>
<text x="275.9" y="255.6" transform="rotate(-90 275.9 255.6)">D6</text>
<text x="278.4" y="255.6" transform="rotate(-90 278.4 255.6)">D7</text>
<text x="250.5" y="258.4" transform="rotate(-90 250.5 258.4)">RS</text>
<text x="255.6" y="258.4" transform="rotate(-90 255.6 258.4)">EN</text>
</g>
<text font-size="2.1" fill="#0000c0" x="127.6" y="49.2">U1(RC0/IOCC0/T3CKI/T3G/T1CKI/SOSCO)</text>
<g font-size="2.1" fill="#c0c0c0">
<text x="354.6" y="63.2">0</text>
<text x="325.4" y="145.8">0</text>
<text x="48.6" y="157.2">1</text>
<text x="190.8" y="233.4">0</text>
<text x="192.1" y="238.5">1</text>
<text x="322.9" y="239.8">0</text>
</g>
<text font-size="2.1" fill="#0f0" x="81.4" y="172.4">24.5</text>
</svg>
